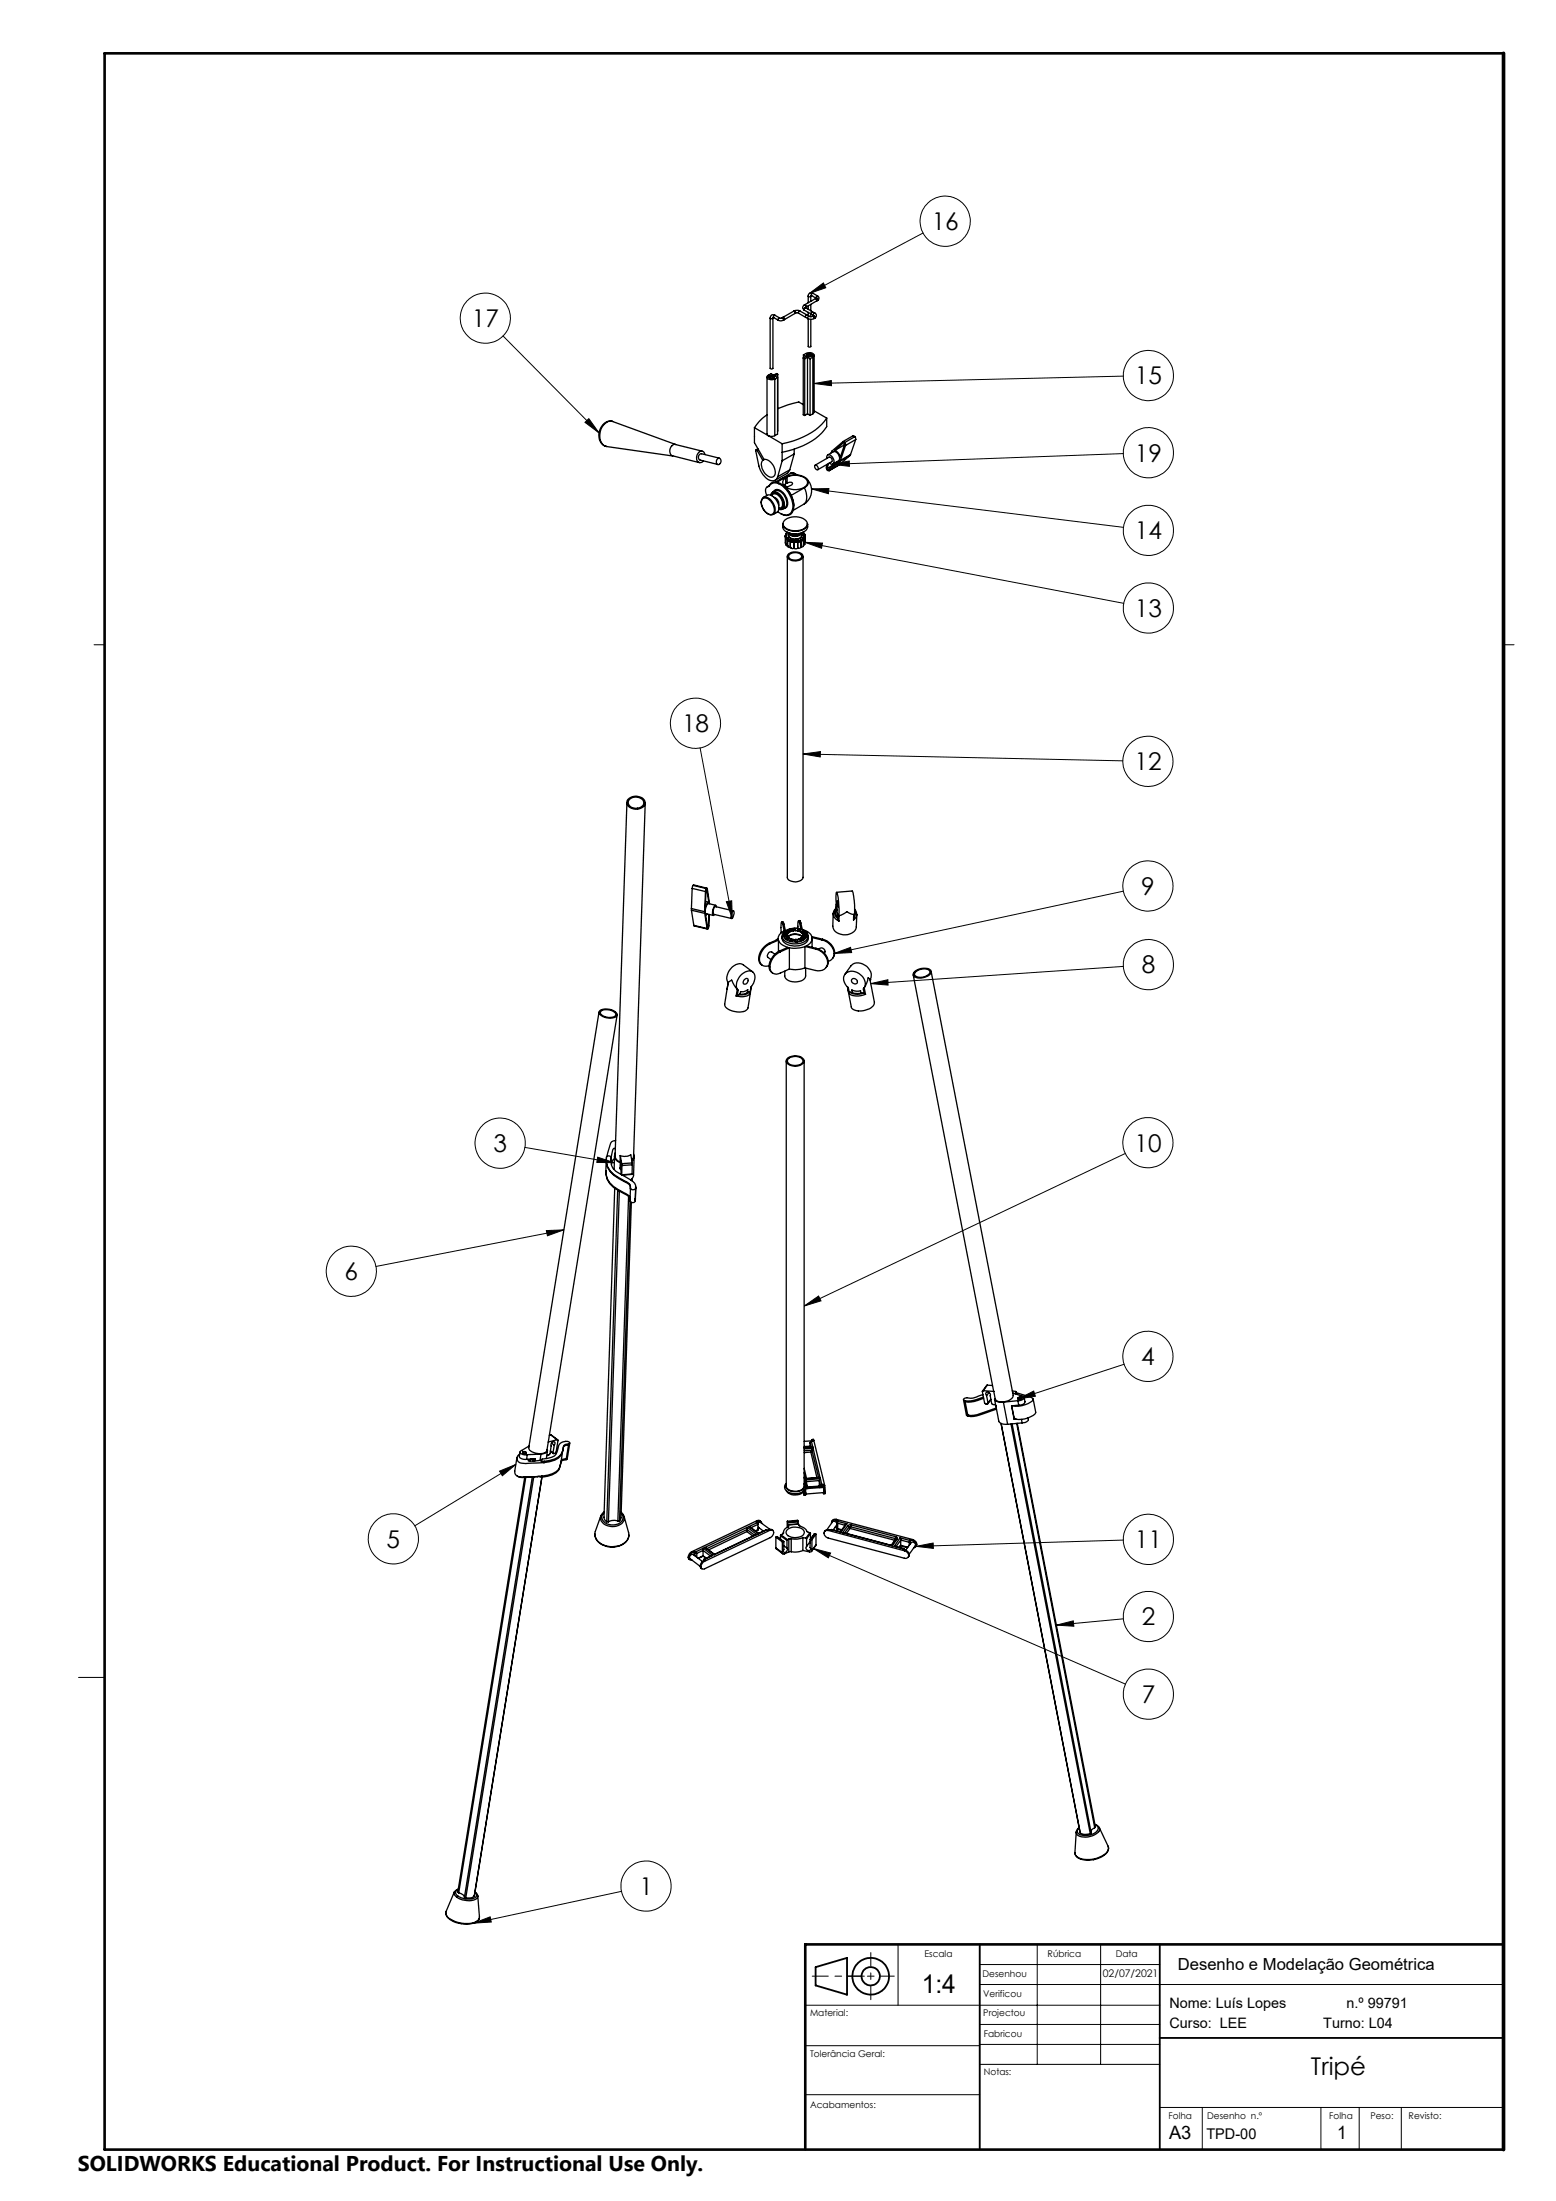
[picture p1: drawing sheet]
<svg xmlns="http://www.w3.org/2000/svg" width="297mm" height="420mm" viewBox="0 0 297 420" stroke-linecap="round" stroke-linejoin="round" font-family="sans-serif">
<g fill="none" stroke="#000" stroke-width=".19">
<path d="M154.5 56l2.7-2 .4 .9zM176.2 44.5l-21.7 11.5M96 64.1l18.3 18.5M155.4 73.2l3.3-.6v1zM214.4 71.8l-59 1.4M111.7 80.6l.7-.7 1.9 2.7zM154.9 93.3l3.3-.1-.1 1zM154.9 93.3l59.6 7.3M158.8 88.6l3.3-.6v1zM214.4 86.6l-55.6 2M153.6 103.5l3.4 .1-.2 1zM153.6 103.5l60.9 11.6"/>
<path d="M18 123h2M287 123h2M133.6 142.7l6.2 32.5M153.3 143.9l3.3-.5v1zM153.3 143.9l61 1.3M138.6 172.1l1.1-.2 .1 3.3zM214.4 170.1l-55.2 11.8M159.2 181.9l3.1-1.1 .3 1zM166.2 187.7l3.3-.7v1zM214.4 184.4l-48.2 3.3M100.2 219l17.1 2.9M104.3 234.8l3.3-.1-3.1 1.1z"/>
<path d="M107.6 234.7l-35.8 7M114.1 220.8l3.2 1.1-3.4-.1zM214.8 220.1l-61.3 29.1M153.5 249.2l2.7-1.9 .5 .9zM98.5 279.5l-19.3 11.7M194.3 267l3-1.6 .3 1zM214.6 260.3l-20.3 6.7M95.4 280.7l3.1-1.2-2.6 2.1zM155.3 295.5l3.2 .9-.4 .9zM155.3 295.5l59.5 25.9M174.8 295.1l3.3-.7 .1 1.1zM214.4 293.9l-39.6 1.2"/>
<path d="M201.6 310.1l3.3-.8 .1 1zM214.4 308.9l-12.8 1.2M15 320.1h5M90.5 367l3.1-1.2 .2 1zM118.6 360.9l-28.1 6.1M171.4 371v11.6M187 374.9h34.4M187 378.7h100M198 371v22.9M210.1 371v22.9M153.7 399.7h33.3M153.7 390.4h33.3"/>
<path d="M153.7 382.6h67.7M187 393.9h34.4M187 386.3h34.4M187 390.1h34.4M221.4 402.1h65.4M229.5 402.1v8M252.1 402.1v8M259.4 402.1v8M267.5 402.1v8"/>
<circle cx="180.4" cy="42.2" r="4.8"/>
<circle cx="92.6" cy="60.7" r="4.8"/>
<circle cx="219.2" cy="71.7" r="4.8"/>
<circle cx="219.2" cy="86.4" r="4.8"/>
<circle cx="219.2" cy="101.2" r="4.8"/>
<circle cx="219.2" cy="116" r="4.8"/>
<circle cx="132.8" cy="138" r="4.8"/>
<circle cx="219.1" cy="145.3" r="4.8"/>
<circle cx="219.1" cy="169.1" r="4.8"/>
<circle cx="219.2" cy="184.1" r="4.8"/>
<circle cx="95.5" cy="218.1" r="4.8"/>
<circle cx="219.1" cy="218" r="4.8"/>
<circle cx="67" cy="242.6" r="4.8"/>
<circle cx="219.1" cy="258.8" r="4.8"/>
<circle cx="75.1" cy="293.6" r="4.8"/>
<circle cx="219.2" cy="293.8" r="4.8"/>
<circle cx="219.2" cy="308.5" r="4.8"/>
<circle cx="219.2" cy="323.3" r="4.8"/>
<circle cx="123.3" cy="359.9" r="4.8"/>
</g>
<g fill="none" stroke="#000" stroke-width=".35">
<path d="M155.7 375.4l6-1.8v7l-6-1.7zM187 371v39.1M221.4 371v39.1M221.4 388.9h65.4"/>
<circle cx="166.2" cy="377.1" r="1.75"/>
<circle cx="166.2" cy="377.1" r="3.5"/>
</g>
<path d="M161.7 377.1h9M166.2 372.6v9" fill="none" stroke="#000" stroke-width=".19" stroke-dasharray="6.3 1.3 1.3 1.3" stroke-dashoffset="3.8"/>
<path d="M165 377.1h-10" fill="none" stroke="#000" stroke-width=".19" stroke-dasharray="6.3 1.3 1.3 1.3" stroke-dashoffset="3.3"/>
<path d="M287 10.2h-267v400h267M286.8 371h-133.1v39.1" fill="none" stroke="#000" stroke-width=".5"/>
<path d="M287 10.2v400" fill="none" stroke="#000" stroke-width=".7"/>
<path d="M111.7 80.6l.7-.7 1.9 2.7zM154.5 56l2.7-2 .4 .9zM155.4 73.2l3.3-.6v1zM158.8 88.6l3.3-.6v1zM154.9 93.3l3.3-.1-.1 1zM153.6 103.5l3.4 .1-.2 1zM153.3 143.9l3.3-.5v1zM138.6 172.1l1.1-.2 .1 3.3zM159.2 181.9l3.1-1.1 .3 1zM166.2 187.7l3.3-.7v1zM194.3 267l3-1.6 .3 1zM153.5 249.2l2.7-1.9 .5 .9zM174.8 295.1l3.3-.7 .1 1.1zM201.6 310.1l3.3-.8 .1 1zM155.3 295.5l3.2 .9-.4 .9zM90.5 367l3.1-1.2 .2 1zM95.4 280.7l3.1-1.2-2.6 2.1zM104.3 234.8l3.3-.1-3.1 1.1zM114.1 220.8l3.2 1.1-3.4-.1z" fill="#000"/>
<g fill="none" stroke="#000" stroke-width=".25">
<path d="M151.5 59.4l.2 .1v.3M151.5 59.4l-2.1 1.2M151.6 59.4l.5-.2 .6 .2M151.6 59.4l.3 .2-.1 .2M151.6 59.4h-.1M151.7 59.8l-2 1.2M151.8 59.8h.6M151.8 59.8h-.1M152.4 59.8l1.4 .8M152.7 59.4l-.3 .1v.3M152.7 59.4l1.3 .7M153.5 58.2l-.2 .2a.51 .51 0 0 0 .2 .8"/>
<path d="M153.5 58.2a.28 .28 0 0 1 .3 .2 .28 .28 0 0 1 0 .2M153.5 59.2l1.3 .7M153.6 58.2l.2 .1v.3M153.6 58.2h-.1M153.8 58.6v.1M153.8 58.6h.1M153.8 58.7a.3 .3 0 0 0-.3 .2 .3 .3 0 0 0 0 .3M153.8 58.7l1.3 .8M154.3 56.5l.1 .1 .4-.1M154.3 56.5v1.3M154.3 58.4v.6M154.3 59.6v.6"/>
<path d="M154.8 56.5v1M154.8 58.1v1.2M154.8 59.9v.5M154.8 59.9l.5 .3M154.9 56.4l-.1 .1M154.9 56.4l.9 .5v-.2l.3-.2M155.1 59.5l-.3 .1v.3M155.1 59.5l.4 .2M155.2 56l-.2-.1a.56 .56 0 0 0-.7 .6M155.2 56a.28 .28 0 0 0-.3 .1 .28 .28 0 0 0 0 .3M155.2 56l.9 .5M155.5 59.7l.1 .1a.51 .51 0 0 1-.1 .9"/>
<path d="M155.5 59.7l-.3 .3 .1 .2M155.6 57l.3 .1v.3M155.6 57l-2 1.2M155.8 56.9h.1M155.8 56.9a.3 .3 0 0 1 .3 .4M155.8 56.9l-.2 .1M155.9 57.4l-2.1 1.2M156.1 56.5a.49 .49 0 0 1 0 .8M156.1 57.3l-.2 .1M146.4 71.9v11l.2 .2M146.4 79.2l-.2 .1a8.2 8.2 0 0 0-2.2 2.3M146.8 71.8a.54 .54 0 0 1 .5-.1 .54 .54 0 0 1 .4 .4 .54 .54 0 0 1-.5 .2 .54 .54 0 0 1-.4-.5z"/>
<path d="M146.9 71.8l.6-.1 .3 .3M146.9 71.8l-.1 .2M147 60.7v9.6l.3 .1 .2-.1v-9.6M147 60.7l.3 .1 .2-.1M147 71.9a.23 .23 0 0 1 .3-.1 .23 .23 0 0 1 .2 .3h-.3zM147.7 60.6h-.2v.1M147.7 60.6l.9 .5M147.9 72.3v10.8M147.9 60.2l-.1-.1a.57 .57 0 0 0-.8 .6M147.9 60.2l-.2 .1v.3M147.9 60.2l.9 .5M148.4 72l-.5 .3"/>
<path d="M148.4 72v10.8l-.5 .3M148.4 71.4l-.2-.1-.5 .3-.5-.3-.6 .3a.39 .39 0 0 0-.1 .7l.9 .2 .5-.2M148.4 71.4l-.5 .3 .5 .3M148.4 71.4v10.9M148.6 61.1l.3 .1 .6-.1M148.8 60.7h.5M148.8 60.7a.3 .3 0 0 0-.2 .4M149.3 60.7a.3 .3 0 0 1 .2 .4M149.4 60.6a.3 .3 0 0 1 .3 .4M149.4 60.6l-.1 .1M149.7 61l-.2 .1M153.3 77.2l-.8-.5-2.1 .5-2 .8"/>
<path d="M153.3 68.3v10.8l.3 .2M153.3 68.3l.3 .2M153.4 67.7l.8-.4h.5a.53 .53 0 0 1 .6 .7l-.1 .1M153.4 67.7v.6M153.4 67.7l.4 .3-.5 .3M153.6 68.5v10.8M153.8 60.6l.4 .2M154 67.8a.57 .57 0 0 1 1 0M154 60.1a.3 .3 0 0 0-.2 .5M154 60.1l.4 .3M154.1 67.7a.5 .5 0 0 1 .5-.2 .5 .5 0 0 1 .4 .4 .52 .52 0 0 1-.5 .2 .52 .52 0 0 1-.4-.4zM154.1 79l-.5 .3"/>
<path d="M154.1 79l.5 .3M154.1 68.2l.5 .3M154.1 68.2l-.5 .3M154.1 68.2v10.8M154.2 60.8l.6 .1 .6-.1M154.3 60.8v5.4h.1h.4v-5.3M154.3 67.8a.22 .22 0 0 1 .2-.2 .22 .22 0 0 1 .2 .3l-.2 .1zM154.4 60.4h.7M154.5 60.4l-.3 .1v.3M154.6 68.5v10.8M155.1 60.4l.3 .1v.3M155.2 60.3l.2 .2v.3"/>
<path d="M155.2 79l-.6 .3M155.2 68.1l-.6 .4M155.2 68.1v10.9M155.2 60.3h.1M155.2 60.3l.3 .3M155.2 60.3h.1l.2 .3M155.2 60.3l-.1 .1M155.2 60.3h.2l.1 .3M155.3 60.2v.1M155.3 60.3l.3 .3M155.3 60.3h-.1M155.4 67.8v10.8l-.2 .4"/>
<path d="M155.4 78.4l2.4 1.4M155.4 60.7h.1M155.4 60.7v.1M155.5 60.6l-.1 .1M155.5 60.6v.1M155.5 60.7h.1M155.6 60.6l-.1 .1M157.8 79.8a12.8 12.8 0 0 1-8.5 4.9M157.8 79.8v1.6a11.9 11.9 0 0 1-7.4 4.7l-1.1 .2M116.9 80.4a2.28 2.28 0 0 0-2.6 2.2 2.1 2.1 0 0 0 1.5 2.6M116.9 80.4a2.27 2.27 0 0 0-2.4 2.4 2.02 2.02 0 0 0 1.3 2.4l12.6 1.8M116.9 80.4l12.1 4.4"/>
<path d="M134.1 86.1l-5.2-1.3a1.17 1.17 0 0 0-1 .9 1.17 1.17 0 0 0 .5 1.3l5.1 1.3M134.6 86.7a.78 .78 0 0 0-.9-.6 .78 .78 0 0 0-.7 .8v.3a.77 .77 0 0 0 .3 1 .77 .77 0 0 0 1-.2M136.9 87.6a.35 .35 0 0 1 .6 0 .63 .63 0 0 1 0 .7 .63 .63 0 0 1-.6 .3l-.1-.1-.1-.5zM137.3 87.4l-3.4-.8a.64 .64 0 0 0-.6 .5 .64 .64 0 0 0 .3 .7l3.4 .8M144 81.6l2.6 1.5M144 81.6v2.9l1.8 3.2M144.5 86l-.1-.2-.1 .1 .6 3a3.7 3.7 0 0 0 2.4 2.8 .95 .95 0 0 0 1.1-.7M144.5 86l1.1 1.8M144.7 85.6l-.4 .2M144.8 85.8l-.3 .2M145.3 95.7a2.64 2.64 0 0 0 1.5 2.5M145.3 95.6a.83 .83 0 0 1 .6-.8 .83 .83 0 0 1 1 .4 2.53 2.53 0 0 1 .9 2.8 .76 .76 0 0 1-1 .2"/>
<path d="M145.6 95.2a1.25 1.25 0 0 1 1.7 .7l.5 1.1a.85 .85 0 0 1-.4 1.1 .85 .85 0 0 1-1.1-.3 2.38 2.38 0 0 1-.8-2.5zM145.7 94.9a1.5 1.5 0 0 1 1.6-.3 2.56 2.56 0 0 1 1.2 3l-.9 .6M145.8 87.7a2.4 2.4 0 0 1 2 3 .92 .92 0 0 1-1.4 0 2.29 2.29 0 0 1-.8-2.9M145.8 87.7l-.2 .1M146.6 83.1l.5 .2 .8-.2M146.6 83.1l2.7 1.6M146.8 92.8a1.54 1.54 0 0 1 2.5-.3 4.7 4.7 0 0 1 1.9 5.3 1.49 1.49 0 0 1-2.1 .3M146.8 92.8a1.46 1.46 0 0 1 2.2-.3 4.9 4.9 0 0 1 2.2 4.8 1.39 1.39 0 0 1-2.2 .7l-.6-.4M146.8 92.8a1.01 1.01 0 0 0-.4 1.7M146.8 92.7l-.4 .2M147.1 94.5a.83 .83 0 0 1 .6-.7 .83 .83 0 0 1 .9 .3 2.53 2.53 0 0 1 .9 2.9 .65 .65 0 0 1-.8 .2 .94 .94 0 0 0 .9-.5 .94 .94 0 0 0-.2-1.1 1.95 1.95 0 0 0-1.8-1.6l-.5 .5M147.3 94.6a.69 .69 0 0 1 1.2-.1 1.81 1.81 0 0 1 .7 2.3l-.5 .1"/>
<path d="M147.5 93.9a1.38 1.38 0 0 1 2.1 .5 1.91 1.91 0 0 1 .2 2.5l-.4 .3M147.7 93.8a.94 .94 0 0 1 1.5 0 2.66 2.66 0 0 1 1 2.9l-.7 .4M147.7 94.9a1.36 1.36 0 0 1 .9 1.6M149.3 84.7v3.2M149.3 87.9l-.9 3.1M149.4 100a1.89 1.89 0 0 0 2.1 1.4 2.6 2.6 0 0 0 2.6-1.2l.1-.2a1.63 1.63 0 0 1-1.8 1.8 2.57 2.57 0 0 1-3-1.2zM149.4 92.6a5.2 5.2 0 0 1 2.1 3.9M149.6 91.3l-.5 .1-1.1 .6M149.8 99.3a3.1 3.1 0 0 1 4.2 .3 1.22 1.22 0 0 1-1.2 1.6 2.67 2.67 0 0 1-3.3-1.1v-.3zM149.8 91.1l-.5 .2M149.8 92.4l.4 .5M150 91.2v1.1l-.4 .4"/>
<path d="M150 92l.2 .2M150 91.2l-.1-.1-1.6 .9M150.1 91a3.4 3.4 0 0 1 4 .6 1.03 1.03 0 0 1-.6 1.5M150.1 91l-.1 .2M150.1 91h.1M150.2 91a3.2 3.2 0 0 1 3.9 .7 1.2 1.2 0 0 1-1.2 1.6 2.76 2.76 0 0 1-3.5-1.1 1.03 1.03 0 0 1 .6-1M150.2 92.2l.8-.2 .3 .2-.3 .4-.8 .3M150.2 91v1.2M150.2 92.9v.2M150.7 89.7l-.5 .6-2.2 1.3M150.7 89.7l-2.3 1.3M150.9 90.4l.1-.1a.95 .95 0 0 1 1.1 .3"/>
<path d="M151.6 86.6l-2.3 1.3M151.6 85.7v.9M151.6 86.6l-.9 3.1M152 90.6l-.4-.3h-.5l-1.7 .9M153.5 93.1a2.73 2.73 0 0 1 0 3M153.5 96.1l-2.1 1.3M153.5 93.1l-2.5 1.4M153.9 91.3a3.1 3.1 0 0 1-.4 4.8M155.6 88.8l2.7-1.6a.58 .58 0 0 1 .5 .9l-2.7 1.5M155.6 88.7a.6 .6 0 0 1 .5 1 .6 .6 0 0 1-.5-1zM157.8 87.5a.51 .51 0 0 1 .2-.7 .51 .51 0 0 1 .7 .2l.4 .7a.52 .52 0 0 1 0 .8 .52 .52 0 0 1-.8-.1M157.9 88.6l-.2 .5a.52 .52 0 0 0 .6 .7"/>
<path d="M158 86.8l1.1-.6a1.13 1.13 0 0 1 1 1.7l-1.1 .6M158.2 88.4l-.4 1M159.3 88.6l-1.5 .8M159.3 86l1.7-1.6 .3 .3-.9 2.5a1.85 1.85 0 0 0-1.1-1.2zM159.7 88.1l.1 .1-1.8 1.5-.2-.3M159.7 88.1v.2M160.2 88.7l-1.9 1.1M160.2 88.1l-1.9 1.7M160.4 87.9l-.2 .2M160.8 84.3l-1.9 1.7-.3 .4M160.8 84.3l.5 .1M161.1 84.9l-1.8 1.1"/>
<path d="M161.1 84.9l.1 .1M161.2 84.8l-.1 .1M161.3 84.4l.1 .6M161.4 85l-1 2.9M162.2 87l-2 1.1M162.2 87l-2 1.7M162.3 86.7l-.1 .3M162.3 86.7l-1.9 1.2M163.2 83.3l.1 .6M163.2 83.3l-.4-.1-2 1.1M163.2 83.3l-1.9 1.1M163.3 83.9l-1.9 1.1"/>
<path d="M163.3 83.9l-1 2.8M149.9 102.2l.1 .2h.1M149.9 102.4l.1 .1M149.9 102.2v1.5l.1 .1M150 102.6l.3 .2M150 102.7l.3 .3M150 102.6v1.4l.3 .2M150 101.9l.1 .1M150 101.9v.1M150.1 102.4l-.1 .2M150.1 102l-.2 .2M150.1 101.5l1 .3 .8 .1"/>
<path d="M150.1 102.4a.2 .2 0 0 0 0 .2 .2 .2 0 0 0 .2 .1h.1M150.1 102a.19 .19 0 0 0-.2 .1 .19 .19 0 0 0 .2 .3M150.1 101.9v.1M150.3 106.2v61.2a1.62 1.62 0 0 0 2.3 .7 .9 .9 0 0 0 .7-.7v-61.2M150.3 103l.1 .2 .4 .1M150.3 102.9h.1M150.3 102.8v1.5l.5 .2M150.3 103h.1M150.3 104.2h.1M150.3 102.9l.2 .2h.3M150.4 102.7h.1M150.4 102.7l-.1 .1"/>
<path d="M150.4 101.6l-.3 .1v.2M150.4 102.8l-.1 .1M150.4 102.7a.31 .31 0 0 0 .4 .3M150.4 101.6l-.4 .3M150.5 102a1.01 1.01 0 0 0 1.4 1l.6-.2a.6 .6 0 0 0 .5-.8M150.5 101.7a1.5 1.5 0 0 0 2.5 0v.4a1.53 1.53 0 0 1-2.4 .3zM150.5 105.7a2.15 2.15 0 0 1 2.7 .2 .88 .88 0 0 1-.9 1.1h-1.1l-.4-.2a.65 .65 0 0 1-.5-.4 .65 .65 0 0 1 .2-.7zM150.6 101.7a1.52 1.52 0 0 0 2.3 0M150.6 105.9a1.5 1.5 0 0 1 2.4 .3 1.5 1.5 0 0 1-2.5 0zM150.8 103h.1M150.8 103.2l.4 .3 1.1-.1M150.8 103.1l.3 .2 .4-.1"/>
<path d="M150.8 103.3l.4 .2 1.1-.1M150.8 103.3h.1M150.8 104.5l.4 .2 .3-.1M150.8 103v.1M150.8 103.1h.1M150.8 104.5h.1M150.8 101.8a1.36 1.36 0 0 0 1.9 0M150.8 103.1v1.4M150.9 103l.2 .2h.4M150.9 103l-.1 .1M151.5 103.2h.1M151.5 104.6h.1"/>
<path d="M151.5 103.2v1.4M151.6 104.6l.2 .1 .5-.1M151.6 103.2v1.4M151.6 103.2h.1M152.2 103.1h.1M152.2 103.1l-.6 .1M152.2 103.1l.1 .1M152.3 103.2l-.4 .1-.3-.1M152.3 103.4h.1M152.3 103.3v.1M152.3 103.2h.1M152.3 104.6h.1"/>
<path d="M152.3 103.2v1.4M152.3 103.1v.1M152.8 103l-.2 .1h-.3M152.8 103h.1M152.9 102.9l-.1 .1M152.9 103.2h.1M152.9 103.2l-.2 .2h-.4M152.9 103l-.3 .2h-.3M152.9 104.4l-.3 .2h-.3M152.9 103h.1M152.9 102.9v.1M152.9 104.4h.1"/>
<path d="M152.9 103v1.4M152.9 103.2v1.2M153.2 101.5l.2 .3M153.3 102.6l-.1 .3h-.3M153.3 102.6l.1 .1M153.3 101.6v.2M153.3 102.6l.1 .1a.31 .31 0 0 1-.5 .3M153.3 101.8h.1M153.3 102.6h.1M153.4 101.8a.21 .21 0 0 1 .2 .2 .21 .21 0 0 1-.1 .2M153.4 102.9l-.2 .2-.3 .1M153.4 102.9l-.1 .2-.4 .1"/>
<path d="M153.4 102.7v1.5l-.5 .2M153.4 102.7h.1M153.4 101.8h.1M153.4 101.9l.2 .2M153.4 101.8v.1M153.5 102.2v.1a.19 .19 0 0 1 .1 .2 .19 .19 0 0 1-.3 .1M153.5 102.2v.1M153.5 102.3l.1 .2M153.6 102.4v.1M153.6 102.6l-.2 .2 .2-.2M153.6 102.1v1.8l-.2 .2M153.6 102.2v.2v-.1"/>
<path d="M153.6 103.5v.1M153.6 102.5l-.2 .2M153.6 102.1l-.1 .2M119.7 153.1l-2.3 67.5a1.26 1.26 0 0 0 1 1.1M119.8 152.6a2.05 2.05 0 0 1 3.3 .4 1.45 1.45 0 0 1-1.8 1.4 1.42 1.42 0 0 1-1.6-1.6zM120.1 152.6a1.81 1.81 0 0 1 2.7 .2 1.21 1.21 0 0 1-1.5 1.5 1.13 1.13 0 0 1-1.1-.5 1.13 1.13 0 0 1-.1-1.2zM123.2 153.2l-2.3 67.5-.3 .7M132 173.4v.3M132 173.4l2.5 .6M132 173.7l2.5 .6M132 173.7l.4 2.9M132.1 169.5l-.1 3.9"/>
<path d="M132.1 169.5l2.6 .6M132.3 169l-.2 .5M132.3 169l.1-.1 2.5 .6M132.3 169l2.5 .6M132.4 176.6l2.6 .7M132.4 176.6l2.6 .6M134.5 174v.3M134.5 174.3l.5 2.9M134.7 170.1l-.2 3.9M134.7 172l.6 .2M134.8 169.6l-.1 .5M134.8 169.6l.2-.1v.1l.4 2.9"/>
<path d="M134.9 169.6l.4 2.6a1.13 1.13 0 0 0-.7 1l.2-3.4zM135 174.4l-.3 .2 .4 2.5 .1-.2M135 176.9h.2M135.3 174.5l-.1 2.4M135.4 174.5l-.1 2.4-.2 .4-.1-.1M136.6 172.7l-1.4-.3a1.72 1.72 0 0 0-.4 2l1.3 .3M136.7 173.1l-.1-.3a1.59 1.59 0 0 0-.4 1.9l.2-.2M139.9 173.8a1.17 1.17 0 0 1-.3 1.5 1.51 1.51 0 0 1 .3-1.5zM140 173.8l-3.5-.8a1.35 1.35 0 0 0-.3 1.5l3.5 .8M148.5 179.1l-.4 .3M148.5 179.1v.1M148.6 179.4a2.39 2.39 0 0 0 1.8 1.4l-1.6 .7"/>
<path d="M148.6 179.4l-1.7 .7M148.6 179.4v2.2M149.2 175.9h.3l.1 .5M149.3 178.7a1.76 1.76 0 0 1 1.9-1.5 2.85 2.85 0 0 1 3 1.1l.1 .4M149.3 178.7a1.74 1.74 0 0 0 1.9 1.8 3.1 3.1 0 0 0 3-1l.1-.8M149.3 178.7a1.98 1.98 0 0 0 2.1 1.4 2.74 2.74 0 0 0 2.8-1.2l.1-.2M149.4 176.4l.3 1.2a1.55 1.55 0 0 0-1.1 1.6l-1.8 .8M149.4 176.4l-.2-.4-.1 2M149.4 176.4h.2M149.6 178.6h.1M149.6 178.5v.1M149.6 176.4l.3 1.1"/>
<path d="M149.6 178.6l.1 .1M149.7 178.7h.1M149.7 178.6l.1-.2h.5v.2M149.7 178.6l.1 .1M149.7 178.6v.1M149.8 178l.1 .1M149.8 177.9a3.3 3.3 0 0 1 4 0 1.06 1.06 0 0 1-.8 1.6 3.1 3.1 0 0 1-3.4-.6 .84 .84 0 0 1 .2-1zM149.8 178.7h.1M149.9 178.1l.4 .1M149.9 178.1h.1M150 179.1v.1M150 179.1l.1 .2"/>
<path d="M150.1 179.3h.3M150.3 178.2v.3M150.3 178.7l.2 .2M150.3 178.2h.1M150.3 178.6v.1M150.3 178.7h-.5M150.3 178.6l-.5 .1M150.4 177.5v.1M150.4 177.6l.3-.2 .3 .3M150.4 177.6l.3 .3M150.4 177.6l.3 .2M150.4 177.6h.1"/>
<path d="M150.5 178l-.2 .2M150.5 178l-.6-.1-.1 .1 .1 .1M150.7 179.1l.3 .1M150.7 179l-.2-.2-.5 .3M150.7 179v.1M150.7 179l-.3 .3M150.7 177.9l-.2 .1M150.7 177.8v.1M150.8 179.4v.2M150.8 179.4v.1M150.8 179.5v.1M150.8 179.6h.3"/>
<path d="M150.8 179.5l.3 .1M151 177.7l-.3 .1M151.1 179.6h.1M151.2 179.6h-.1M151.2 179.5l-.1 .1M151.2 179.5v.1M151.3 177.3l.4-.1 .1 .4h.4M151.3 177.3v.1M151.3 177.4l.1 .2M151.3 177.3l.1 .3M151.4 179.3h.4M151.4 179.3l-.3-.1-.3 .2"/>
<path d="M151.4 179.3l-.2 .3M151.4 179.3l-.2 .2M151.4 179.3h.1M151.4 177.6l-.4 .1M151.4 177.6h.1M151.8 177.5l-.4 .1M151.8 179.6l.1 .1M151.9 179.7h.3M151.9 179.7h.1M152.2 179.3h-.4v.4h.1M152.2 179.6l-.3 .1M152.2 179.3l.1 .2"/>
<path d="M152.2 179.6v.1M152.2 177.6h.3M152.2 177.6l.2-.3h.4l-.3 .3M152.3 179.5l-.1 .2M152.3 179.5l-.1 .1M152.4 175.7h.4l.1 .4M152.5 177.7l.4 .1M152.5 177.6v.1M152.5 179.2l-.3 .1M152.5 179.2l.3 .2M152.5 179.2h.1M152.6 176.1l-.2-.4-.1 .4v1"/>
<path d="M152.6 176.1l.3 1.2M152.6 176.1h.3M152.8 177.4l-.3 .3M152.8 179.4l.2 .1M152.8 179.4h.2M152.8 179.4h.1M152.8 179l-.3 .2M152.8 179l.4 .3M152.9 176.1l.2 1.3a2.41 2.41 0 0 1 1.9 1.3l2 .5M152.9 177.8l.2 .2M152.9 177.8l.4-.2 .3 .1-.1 .1M153 179.4v.1"/>
<path d="M153.1 178.9l-.2 .2M153.1 178l.1 .2M153.1 178.9l.4 .1M153.1 178h.1M153.1 178.8v.1M153.1 178.8l.4 .2M153.1 178.8a2.2 2.2 0 0 0-2.7 0M153.2 178.7a2.04 2.04 0 0 0-2.8 .1M153.2 179.4l-.2 .1M153.2 179.3l-.2 .1M153.2 179.3v.1M153.2 178.7l-.1 .1"/>
<path d="M153.2 178.7h.6v.1M153.2 178.2l.6-.1 .1 .3-.1 .1M153.2 178.2l.1 .2M153.2 178.2h.1M153.3 178.5l-.1 .2M153.3 178.4v.1M153.3 178.5h.5M153.5 177.8v.1M153.5 177.9l-.4 .1M153.5 177.8l-.4 .2M153.5 179h.2M153.5 179h.1"/>
<path d="M153.6 177.7l-.1 .2M153.7 179h-.2M153.8 178.8h.1M153.8 178.4v.1M153.8 178.8l-.1 .2M153.8 178.4h-.5M153.9 178.3l-.1 .1M155 179.1v1.7M156.9 179.4l-1.9-.5a1.67 1.67 0 0 1-1.1 1.6l1.9 .5M156.9 179.4a2.95 2.95 0 0 1 2.3 2.5M157 179.2a2.94 2.94 0 0 1 2.3 2.6M157 179.2l-.1 .2"/>
<path d="M159 174.3v2.4a2.19 2.19 0 0 0 2.8 1.6l.4-.1a1.49 1.49 0 0 0 1.2-1.3l.1-2.3M159 174.3v.1a1.7 1.7 0 0 0 1.1 1.4M159.6 173.3l-.5 .6-.1 .4M159.6 173.3v.1M159.6 173.3h.1M159.6 172.5v-2.2a2.38 2.38 0 0 1 .5 1.8v.4a4.3 4.3 0 0 1-.1 2.2M159.6 173.4a1.16 1.16 0 0 0 .4 1.9M159.6 172.5v.8M159.6 173.4l.1 .3M159.7 173.7v-.4l.2 1.7M159.7 170.3l3-.3a10.6 10.6 0 0 1 .3 4.5M159.7 173.7a.97 .97 0 0 0 .2 1.3"/>
<path d="M159.8 171.9l.1 1.2zM159.9 175l.1 .3M160 175.3v.2M160 175.5l.1 .3M160 174.7v.8M160.2 174.7h-.2M160.2 174.7l-.1 1.1M162.9 174.5h.1M162.9 174.5l-1.3-.5-1.4 .7M162.9 174.5v1.1M163 174.5l-.1 1.1M163.1 173.5l.3 .5 .1 .6"/>
<path d="M163.1 173.7l.2 .6-.3 .7M163.5 174.6l-.1 .4-.5 .6M114.3 193.1l-13.4 83.2a1.61 1.61 0 0 0 1.8 1.1l1.1-.1 .4-.2 .2-.3 13.4-83.1M114.5 192.9a2.47 2.47 0 0 1 3.3 .7 1.55 1.55 0 0 1-2.1 .6l-.9-.4a.61 .61 0 0 1-.3-.9zM114.7 193a2.25 2.25 0 0 1 2.8 .4 .75 .75 0 0 1-1 .8l-1.4-.4a.56 .56 0 0 1-.4-.8zM139 187.5l-.7 4.2a2.39 2.39 0 0 0 2.4 1.4l1.2-.1 .8-.4 .5-3.2a1.83 1.83 0 0 1-2.3 .7h-.4M140.7 188.8l.2 .2M140.7 189.9l-.2 .2M140.7 188.8l-.2 1.3M140.9 189a2.28 2.28 0 0 1 .7-3.1 1.45 1.45 0 0 1 2.4-.1l.1 1-.3 .8-.5 .8-.1 .9M140.9 189l-.2 .9M140.9 189.8l-.2 .1"/>
<path d="M141.3 189.7l-.4 .1M142.1 187a.4 .4 0 0 1 .3-.3 .4 .4 0 0 1 .4 .3 .58 .58 0 0 1-.2 .7 .58 .58 0 0 1-.7-.1zM142.7 189.4v-.5a1.59 1.59 0 0 1-1.3 .3l-.1 .5M142.7 189.4a1.82 1.82 0 0 1-1.4 .3M143 189.3h.2M143 189.3a1.92 1.92 0 0 1-2.1 .5M143 189.3l-.3 .1M143.3 189.3l-.1 .1M143.4 188.2l-.2 1.1M143.7 185.5l-1.8-1.4a2.02 2.02 0 0 0-2.7 1.1l-.3 .8a1.55 1.55 0 0 0 .1 1.5l.7-.5 .4 1 .6 .8M144.8 182.9a1.32 1.32 0 0 0 .7 1.3M144.8 182.9l.2 .1"/>
<path d="M145 183a1.25 1.25 0 0 0 1.8 1.3M146.8 184.4a1.32 1.32 0 0 0 .6 1.2M146.8 180a3.5 3.5 0 0 0-2 2.9M146.8 180l.1 .1M146.8 184.4l.1 .1M146.9 184.5a1.28 1.28 0 0 0 .7 1.2 1.28 1.28 0 0 0 1.3 0l1.8-.8M146.9 180.1a3.7 3.7 0 0 0-1.9 2.9M147.9 182.1l-.6-.4a.68 .68 0 0 0-.7 .2 .68 .68 0 0 0 0 .8l.5 .4M148.8 181.5a3.7 3.7 0 0 0-2 2.9M148.8 181.5l.1 .1M148.9 181.6a3.5 3.5 0 0 0-2 2.9M150.7 180.9v4"/>
<path d="M150.7 180.9l-1.8 .7M153.6 180.6a5.7 5.7 0 0 1-2.9 .3M153.6 184.7a5.3 5.3 0 0 1-2.9 .2M153.6 180.6v4.1M153.6 180.6l2.1 .5M153.8 184.7v1.5a1.7 1.7 0 0 1-2 1.2 1.67 1.67 0 0 1-2-2.1M155.7 181.1a2.94 2.94 0 0 1 2.3 2.6M155.8 181a2.92 2.92 0 0 1 2.3 2.6M155.8 181l-.1 .1M156.3 181.2a.62 .62 0 0 1 .9-.2 .62 .62 0 0 1 .1 .9M158 183.7a1.67 1.67 0 0 1-2.3 1.5l-2.1-.5M158.1 183.6l-.1 .4-.3 .6"/>
<path d="M158.1 183.6l-.1 .1M159.2 181.9a1.53 1.53 0 0 1-1.1 1.6M159.3 181.8l-.3 1.1M159.3 181.8l-.1 .1M161.3 185.9l1.1-1.6a2.26 2.26 0 0 1 3.6 .8 1.68 1.68 0 0 1 .1 1.9M161.7 188.3l.8 3.8a1.82 1.82 0 0 0 2.2 .8l.4-.1a1.79 1.79 0 0 0 1.8-1.5l-.8-4.4-.4-.3-.3 1-.4 .9M161.8 188.3l.2 1.2M162 189.5a2.92 2.92 0 0 0 3.2 .2M162.1 189.4l-.2-.9a1.79 1.79 0 0 1-.3-2.9 2.5 2.5 0 0 1 3.5 2.6l-.3 .5 .2 .9M162.1 189.4l-.1 .1M162.3 189.4h-.2M162.3 189.4a2.71 2.71 0 0 0 2.4 .1"/>
<path d="M162.3 189.4h.4M162.6 186.8a.59 .59 0 0 1 .8 .1 .59 .59 0 0 1 0 .8h-.4a.54 .54 0 0 1-.4-.9zM162.7 189.4l-.1-.5a2.07 2.07 0 0 0 1.7 .1v.5M162.7 189.4l.5 .2 1.1-.1M164.3 189.5h.4M164.7 189.5l.3 .1M165 189.6l.2 .1M165 188.5h-.1M165 188.5l.2 1.2M166.1 187h.1M174.3 186l15.4 79.5M174.6 185.4a2.65 2.65 0 0 1 3.1-.2 .87 .87 0 0 1-.8 1.1 2.28 2.28 0 0 1-2.5-.1 .64 .64 0 0 1 .2-.8z"/>
<path d="M174.8 185.4a2.2 2.2 0 0 1 2.6-.1 .95 .95 0 0 1-.9 1.1l-.7 .1-.7-.1a.53 .53 0 0 1-.5-.3 .53 .53 0 0 1 .2-.7zM177.7 185.4l15.7 80.9a2.03 2.03 0 0 1-2.5 1.2 1.02 1.02 0 0 1-.9-.5M117.4 220a1.27 1.27 0 0 0 1 1.8M117.5 219.3l-.3-.2-.3 .3-.2 1.7M117.5 217.6a.89 .89 0 0 0-1 .8l-.7 2.4M150.1 202.5v81.1a1.58 1.58 0 0 0 1.9 1l.4-.1a1.17 1.17 0 0 0 1.1-.9v-81.1M150.2 202a2.4 2.4 0 0 1 3.2 .1 .85 .85 0 0 1-.8 1.2 2.18 2.18 0 0 1-2.5-.6zM150.6 201.9a2.11 2.11 0 0 1 2.5 .2 .74 .74 0 0 1-.6 1.1 1.67 1.67 0 0 1-2.2-.7zM115.6 223.4v.2M115.7 223.6a3.6 3.6 0 0 0 2.3 3.6 5 5 0 0 1 2.2 1.4l.1 .6M115.7 223.5a3.6 3.6 0 0 0 2.3 3.5 5.6 5.6 0 0 1 2.2 1.4l.1 .6M115.7 221.1l-.1 2.4"/>
<path d="M115.7 221.4a3.6 3.6 0 0 0 2.4 3.5 5 5 0 0 1 2.2 1.4v.6M116.7 220.9a.51 .51 0 0 0-.5-.3 .51 .51 0 0 0-.5 .2 3.7 3.7 0 0 0 2.4 3.9 5.6 5.6 0 0 1 2.2 1.4v.6M116.7 220.9a2.58 2.58 0 0 0 1.6 3.1 9.9 9.9 0 0 1 2.8 1.8l.2 .8M116.7 220.9v.2M116.7 221.1l-.1 .5M117.3 221.3l-.2-.1-.2 .4-.2 .7M117.3 220.6l-.1 2.5M117.3 226.7l-2 62.8 .2 .6 .3 .3M117.9 227.1l-2.1 63.3M118.2 227.3l-2.1 63.1M118.4 221.7v.1M118.4 221.8l.1 1.3"/>
<path d="M118.4 220.5a2.47 2.47 0 0 0 2-.1l.3 1.5M118.4 220.5v1.2M118.4 220.5l.3 1.6M118.5 223.2h.1M118.5 223.1h.1M118.5 222v-.5l.1 2.7M118.5 222v1.1M118.6 221.9l-.1 .1M118.7 222.1v.3M118.7 222.4v1.8l2-.2M120 228.3l-2.1 61.9M120.3 229v.2"/>
<path d="M120.3 229.2l-2 61M120.3 226.9v2.1M120.3 226.7v.2M120.4 225.1v.1M120.5 229.4l-2 60.2-.2 .6M120.7 224l-1.9 .2M120.7 224.9v.4M120.7 221.9v.4M120.7 221.9l-2 .2M120.7 222.3l-2 .1M120.7 222.3v1.7M120.9 220.2l.1 .8-.4 .5"/>
<path d="M121 220.7l-.1 3.8-.5 .7M121.2 228.7v.4M121.3 226.6a.52 .52 0 0 1-.4 .4 .52 .52 0 0 1-.6-.3M121.3 226.7l-.1 2.4a.53 .53 0 0 1-.4 .4 .53 .53 0 0 1-.5-.3M121.3 226.6v.2M121.4 226.4l-.1 2.5M98.7 278.1l-.5 2.6a1.17 1.17 0 0 0 1.7 1.2l3.5-.2M99.2 277.5a.95 .95 0 0 0-.5 1.2 .95 .95 0 0 0 1.2 .5l4-.1M99.3 277.1l-.2 .8a1.06 1.06 0 0 0 1.4 .6M99.8 277.1a.39 .39 0 0 1 .6 .2 .37 .37 0 0 1-.4 .1 .37 .37 0 0 1-.2-.3zM100.5 278.5l1.7-.1-.1 .4M100.6 277.6l-.1 .9"/>
<path d="M101 275.9l-1.7 1.1a.97 .97 0 0 0 1.3 .6M101.3 278.5l-.5 .2 1 .1 1.5-.1M101.3 278.5l-.1 .3M101.5 278.4l-.2 .1M101.8 278.4l-.1 .4M102 278.4l-.1 .4M103.3 277.5l-2.7 .1M103.3 277.5l-.2 1.2M103.3 278.6l.1 .4 .5 .1M103.9 278.9v.2M104.4 276.7h.1a1.04 1.04 0 0 1-1.2 .8M104.5 276.8l-.2 1.5"/>
<path d="M105.1 276.9l.5 .5M105.1 276.8l.5 .4M105.1 273.8l1.4 1M105.1 273.8l-.3 .1M105.1 273.8l1.2 .9M105.3 275.4l.5 .4M105.8 275.8l.1-.4a.25 .25 0 0 0-.1-.3 .25 .25 0 0 0-.2 0l-.4 .5-.2 1.8-.6 .4M105.8 275.8l-.2 1.4M106.3 274.7l.2 .2-.3 2.2-.5 .3-.1-.2M106.3 274.7l-1.7 .5M107 279.3a2.07 2.07 0 0 1-1.6 1.9l-2 .5M107.4 276.7l-.4 2.6a2.52 2.52 0 0 1-1.6 2.1l-2 .5"/>
<path d="M107.4 276.7a2.56 2.56 0 0 1-2.5 2.2l-1 .2M107.5 276.5l-.1 .2M108.1 278.5a.94 .94 0 0 0-1 .5M108.1 278.3a.94 .94 0 0 0-1 .5M108.1 278.3v.2M108.5 275.7a.94 .94 0 0 0-1 .6M108.5 275.7l-.4 2.6M108.5 275.5l.2-.2a1.42 1.42 0 0 0-2.2 1.1 1.92 1.92 0 0 1-2 1.9l-1.2 .2 .1 .2 .5 .2M108.5 275.5a.89 .89 0 0 0-1 .9 2.56 2.56 0 0 1-2.5 2.3l-1.1 .2M108.5 275.5v.2M108.8 275.4l-.5 3-.2 .1M154.6 275.3l.1 .8"/>
<path d="M154.6 275.3l.2 .8M154.7 276h-1.2M154.8 277.1l1.1 4.9M154.8 277.1l-1.3 .1M154.9 275l-.3 .3M154.9 275l.3 1.1M155 276.7l-.2 .4M155 276.7l1.2 5.3M155 276.7l-1.5 .1M155 274.9v.1M155 274.7h.3v.1M155 274.9l-1.5 .1"/>
<path d="M155.1 274.8l-.1-.1v.2M155.1 274.8v.2h-.2M155.1 274.8h.2M155.2 276.1l-1.7 .1M155.2 276.1l-1.7 .2M155.2 276.3l-.2 .4M155.2 276.3l1.3 5.7M155.2 276.3l-1.7 .2M155.3 274.8l2.1 8.6M183.9 267.1l.6 2.9 .2 .2M184.2 267.3v.2M184.2 267.5l.5 2.5"/>
<path d="M184.7 270v.2M187.6 266.1l-.7 .3a3.5 3.5 0 0 1-2.5 .4l-.5 .2v.1l.3 .2M187.7 265.4l-.2 .2 .5 2.2 .5 .1 .1-.2M187.7 265.4l2 .1M187.7 266.6a6.4 6.4 0 0 1-3.5 .7M187.7 266.8a6.3 6.3 0 0 1-3.5 .7M188.3 266.3a.38 .38 0 0 1-.1-.5 .38 .38 0 0 1 .6 0l.3 .2-.1 .4M188.3 266.3l.3 1.4M188.5 264.3l-1 1.1M188.5 264.3l-.8 1.1M188.5 264.3l.9 .1M188.8 265.7l-.5 .6"/>
<path d="M189 266.4l.3 1.5 .8 .3M189 266.3v.1M189.1 267.1l-.5 .7M189.1 267l-.5 .7M189.7 265.5l.3 1.5M189.8 267a1.53 1.53 0 0 0 1.7 .6M189.8 267l.9 4.4 .5 .3 1.1 .1M189.8 267h.2M190.1 268.7l-1.8 .6a5.9 5.9 0 0 1-3.6 .7M190.2 268.9l-1.9 .7a6.2 6.2 0 0 1-3.6 .6M191.1 271.6l15.1 78.2M191.1 271.7l15.1 78.1"/>
<path d="M191.5 267.6l.8 4.2M193 271.7l15.1 78.2M193.1 268.3l.5 2.5M193.2 271.7l15.1 78.1-.2 .1M193.2 265.4l.7 .2 .1 .1-.3 .2M193.3 265.8l1.6 .6a.44 .44 0 0 1 .6 .4l-.6 .4-.6 .1M193.9 270.8h-.3M194 265.6l-.1 .4M194 265.8l.9 .2a5 5 0 0 1 2.3 .9v.1a3.9 3.9 0 0 1-3.3 1.3l-.5-.1M194.1 271.6l14.9 77.2M194.2 271.6l14.9 77-.1 .2M194.3 267.3l-2.8 .3"/>
<path d="M194.3 267.3l.2 .8M194.3 266.7h.6a.35 .35 0 0 1-.2 .3 .35 .35 0 0 1-.4-.2zM194.5 268.1l-1.4 .2 .5 2.5M195 270.8l.1 .7M195.1 271.5l-2.8 .3M195.5 266.6l.2 .9-.2 .3-.4 .3h-.6M196.2 270.6l.1 .4-.2 .2-.4 .2-.6 .1M197.2 267l.5 2.5M197.7 269.5a1 1 0 0 1-1 .9 3.7 3.7 0 0 1-3.1 .2l-.1-.1M98.7 281.6l.7 .3h.5M100 281.9h-.1M100.2 281.9l-12.8 79.2 .2 .1"/>
<path d="M100.4 281.9l-12.8 79.3M101.6 281.9l-12.9 80.1M101.9 281.8l-13 80.4M102.6 281.8l-2.7 .1M102.6 281.7v.1M102.9 281.7l.5 .2M102.9 281.7l-.3 .1M103.4 281.9l-12.9 79.9zM103.4 281.7v.2M113.6 292.7a2.73 2.73 0 0 0 2.7 2.5 3.4 3.4 0 0 0 3.6-1.7l.2-.6M114.7 289.3l-1.1 2.9a2.27 2.27 0 0 0 2 2.8 3.5 3.5 0 0 0 4.3-1.5l.2-.7-1-3.4M114.7 289.3a1.81 1.81 0 0 0 2 2 2.04 2.04 0 0 0 2.5-1.8l-.1-.1"/>
<path d="M115.3 288.6a1.35 1.35 0 0 0-.3 1.5 1.35 1.35 0 0 0 1.3 .8 1.94 1.94 0 0 0 2.6-1.4l-.3-.8M115.3 288.5l-.6 .8M115.8 290.4h.3M117.9 290.2a2.39 2.39 0 0 0-1.8 .2M118.3 290.2h-.4M118.6 288.6l.4 .4M119 289.1l.1 .3M131.4 297.2l.3 .4M131.4 297.2l.1 .1M131.5 297.3l.2 .4h.4M132 296.1a1.23 1.23 0 0 0-.6 1.1M132 296.1l.2 .1"/>
<path d="M132.2 296.2a1.23 1.23 0 0 0-.7 1.1M132.5 296.1l.1 .1M132.5 296.1l-.3 .1M132.5 296.1v.7M132.6 296.2l.4 .2M132.6 296.2v.7M133 296.4v.8M133.6 298.9l.3 .4M133.6 298.9l.2 .1M134.1 298l-1.8-1.4a.54 .54 0 0 0-.6 .2 .54 .54 0 0 0 0 .6l1.9 1.5M134.2 296.9v.1M134.2 295.9v1"/>
<path d="M134.2 295.9l-1.2 .5M134.2 295.9l1.4 1.1M134.2 296.9l.6 .4M134.2 296.9l-1 .4M134.2 295.4v.5M134.2 297l.6 .3M134.2 297l-.9 .4M134.2 295.4l1.8 1.4M134.2 295.4l-1.6 .8M134.3 297.8a1.31 1.31 0 0 0-.7 1.1M134.3 297.8l.2 .1M134.4 297.5l.1 .1"/>
<path d="M134.4 297.5v.3M134.5 297.9a1.23 1.23 0 0 0-.7 1.1M134.5 297.6l.1 .1-.3 .1M134.5 297.6v.2M134.5 295.3l1.9 1.3M134.5 295.3l1.8 1.4M136 296.8l-1.6 .7M136 296.8l-1.5 .8M136.4 296.6l-.1 .1M142.6 292.3l-7.3 3.5M142.6 292.3l1.1 .8M142.6 291.9v.4"/>
<path d="M142.6 291.9l-7.7 3.6M142.6 291.9l1.4 1.1M142.6 291.4v.5M142.6 291.4l1.9 1.4M142.6 291.4l-8.1 3.9M142.9 291.3l1.9 1.3M142.9 291.3l1.9 1.4M144.5 292.8l-8.1 3.8M144.5 292.8l-8.2 3.9M144.5 290.2l.4-.1 .3 .2M144.5 290.2l.2 .1M144.5 290.2l-12.5 5.9"/>
<path d="M144.5 290.6l.2 .3M144.5 290.6l-1.6 .7M144.6 290.7l.3-.2h.3l1.8 1.3M144.7 290.3a.43 .43 0 0 1 .4 0 .43 .43 0 0 1 .3 .4M144.7 290.3l-.3 .2 .1 .1M144.7 290.9l-1.4 .6M144.7 290.9v1M144.7 291.9l-.4 .3M144.7 291.4l1 .8M144.7 291.9l-.5 .2M144.9 291.6l-.2 .1M146.3 291.9l-1.5 .8"/>
<path d="M146.8 291.9l.4-.1 .3 .2M146.8 291.9l.2 .1M146.8 291.9l-.3 .1-.2-.1M147 292a.55 .55 0 0 1 .7 .3 .55 .55 0 0 1-.2 .7l-.5 .4-12.5 5.9a.44 .44 0 0 1-.5 .1 .44 .44 0 0 1-.2-.4M147 292l-12.5 5.9M148.1 295.4l.1 .2 1.2 .9M148.1 293.3l1.2 .9M148.1 295.4l1.2 .9M148.1 293.3v2.1M148.3 293.2l1.3 1M148.3 293.2l-.2 .1M148.3 293.2l1.2 1"/>
<path d="M149 293l1.2 1M149 293v.7M149.1 292.9l-.1 .1M149.1 292.9l1.2 .9M149.3 294.2v2.1M149.5 294.2h.1M149.5 294.2h-.2M149.5 292.4v.2M149.6 294.2v1.5a.34 .34 0 0 0 .1 .5l.4-.2 .2-.3-.1-.3M149.6 295l.6 .4M150.1 283.1a1.02 1.02 0 0 0 .5 1.7 2.52 2.52 0 0 0 3.1-.7 .88 .88 0 0 0-.2-1M150.1 283.2a1.06 1.06 0 0 0 1.2 1.4 1.9 1.9 0 0 0 2.3-1l-.1-.4"/>
<path d="M150.2 294v1.4M150.3 290.3v1.1M150.3 290.3v.1M150.3 293.8l-.1 .2M150.3 290.4v.2M150.3 290.6v.8M150.4 291.8a2.37 2.37 0 0 1 3.1 .4v.2a1.76 1.76 0 0 1-2.2 1l-.3-.1a.89 .89 0 0 1-.8-1.3zM150.4 291l.1 .3a2.02 2.02 0 0 0-1.1 1.5l-.3 .1M150.4 291v.4M150.6 296.1l-.9 .4a.25 .25 0 0 1-.3 0 .25 .25 0 0 1-.1-.2M150.6 293.7v2.4M150.6 293.7l-.3 .1"/>
<path d="M151 293.6l-.4 .1M151 296.1h-.4M151 293.6v2.5M152.3 290.2v.2M152.3 290.4v.4M152.3 290.2l-2 .2M152.3 290.4l-2 .2M152.3 290.2v-.1l-2 .2M152.4 290.8h.1M152.4 290.8l.1 .3a2.52 2.52 0 0 1 1.7 1.3l.4 .1M152.4 290.8l-2 .2M153.2 293.4a3.2 3.2 0 0 1-2.2 .2"/>
<path d="M153.2 295.9l1.3 .2h.4l.1-.2M153.2 295.9a3.9 3.9 0 0 1-2.2 .2M153.2 293.4v2.5M153.2 293.4l.6 .1M153.3 284.7l.2 .6 .1-.3M153.5 284.3a1.92 1.92 0 0 1-2.8 .8l-.6-.6M153.5 281l.3 1.1M153.5 281.9l.1 .3M153.5 280.2l.5 1.9M153.5 284.4l.1 .6M153.6 282.4l.2 .2 .3 .9M153.6 282.4l.3 1.1"/>
<path d="M153.8 283.5h.1M153.8 284.9l-.1-.8 3.5-.2v.9l-3.4 .3M153.8 284.9v.4h-.3M153.8 293.5l.2 .2M153.8 284.9l-.2 .1M153.9 283.5h.2M153.9 283.5v.6M154 293.7v1.4M154.1 283.5v.6M154.6 292.5l.1 .1M154.6 292.5l-.8 1M154.6 294.5v-.3l-.6 .9"/>
<path d="M154.7 292.6l-.7 1.1M154.7 292.6v1.1M154.7 293.7l-.1 .1 .1 1.7a.46 .46 0 0 1-.5 .4 .46 .46 0 0 1-.4-.6l.2-.2M154.7 293.7l.3 .1M155 293.8v2.1M155.5 292.7l-.8 1.1M155.5 292.7l-.8 1M155.5 292.7l.3 .1M155.8 294.8l-.9 1.2M155.8 292.8l-.8 1M155.8 292.8v2M155.8 294.8l-.8 1.1"/>
<path d="M156.4 282.5l.1 1.4-.1-.3-2.3 .2M156.4 282.5l.2 .9M156.4 282.5l-2.5 .2M156.4 283.7l-2.3 .2M156.5 282l-2.9 .2M156.6 283.4v.5M156.6 282.2l-.2 .3M156.6 282.2l.2 1.1M156.6 282.2l-3 .2M156.8 283.3l-.2 .1M156.8 283.3h.3M156.8 283.3v.6"/>
<path d="M157.1 283.3v.5M157.1 283.3l.1 .1M157.2 283.4l.1 1.3M157.2 283.4h.2M157.3 284.7l-.1 .4-.1-.3M157.4 283.4l.1 1.2M157.5 284.6v.4l-.3 .1M157.5 284.6l-.2 .1M157.8 291.9l1.1-1.5a.51 .51 0 0 1 .6 0 .51 .51 0 0 1 .2 .6l-.7 .9M158.1 292a.65 .65 0 0 0-.8 .4 .65 .65 0 0 0 .3 .8l.5 .3 14.5 3.8a.65 .65 0 0 0 .9-.5M158.1 292l14.5 3.9M158.2 291.9l-.6 .1-.2 .3"/>
<path d="M158.2 291.9l-.1 .1M158.6 291.9l1.8 .4M158.6 291.9l1.9 .5M158.6 291.9v.1l-.4-.1M159.4 291.4l.3 .2M159.6 290.1a.58 .58 0 0 0-.9 .5M159.6 290.1h.3l-.1 .2M159.6 289.9h-.4l-.4 .3M159.6 289.9v.2M159.6 289.9l14.6 3.9M159.7 291.8l.9 .2M159.8 290.4l-.1 1.3"/>
<path d="M159.8 290.3l.1 .4M159.8 290.3l1.8 .5M159.9 291.7h-.2M159.9 291.7l.8 .2M159.9 290.7v1M159.9 290.7l1.4 .4M160.4 292.3l.1 .1M160.8 292.5l9.4 2.4M160.8 292.5l9.5 2.5M161.6 290.8l-.2 .1-1 1.4M161.6 290.8l-1.1 1.6M161.8 291.1l.2 .3"/>
<path d="M161.8 291.1l-1 1.4M162 291.4l.2 .3M162 291.4l-.8 1.1M162.2 291.7l8.6 2.2M162.2 291.7l-.6 .9M162.3 291.3l-.1 .4M162.3 291.3l-.3 .1M162.3 291.3l8.6 2.3M162.5 291h-.3l-.4 .1M162.5 291l-.2 .3M162.5 291l8.5 2.2M170.2 294.9l.1 .1"/>
<path d="M170.7 295.1l1.9 .4M170.7 295.1l1.8 .5M170.8 293.9h.1M170.8 293.9l-.7 1M170.9 293.6l-.1 .3M170.9 293.6l.2 .1M171 293.2l.2 .2 .1 .2M171 293.2l-.1 .4M171.1 293.7l-.9 1.2M171.3 293.6l-.2 .1M171.3 293.6l-1 1.4M171.8 293.5l.1 .4"/>
<path d="M171.8 293.5l1.9 .5M171.8 293.5l-1.1 1.6M171.9 295l1.3 .3M171.9 294.9l-.2 .4M171.9 294.9l-.3 .4M171.9 294.9l1.4 .4M171.9 293.9v1M171.9 293.9l1.7 .4M171.9 293.9l-.9 1.2M172.5 295.6l.1-.1v.3M172.5 295.6l-.1 .1 .4 .1M172.6 295.9a1.08 1.08 0 0 1 .9 .9"/>
<path d="M172.8 295.8a.99 .99 0 0 1 .7 .9M172.8 295.8l-.2 .1M172.9 295.8l1-1.4a.51 .51 0 0 1 .6 0 .51 .51 0 0 1 .2 .6l-1.2 1.6M173.5 296.7l-.1 .4M173.5 296.7v.1M173.6 294.3l-.1 .6M173.7 294l-.1 .3M173.7 293.8l.4 .1M173.7 293.8v.2M173.7 293.8v.9M174.1 293.9a.99 .99 0 0 1 .8 .9M174.2 293.8a.99 .99 0 0 1 .8 .9"/>
<path d="M174.2 293.8l-.1 .1M174.9 294.8l-.2 .4-.3 .2M175 294.7l-.2 .5M175 294.7l-.1 .1M206 348.7l-.5 .5-.1 .4M206.2 349.8a2.14 2.14 0 0 0 1.9 .1M209 348.8l-.5 .3-.3 .4M209 348.1l.5 .3 .3 .4M209 348.2a.79 .79 0 0 1 .6 .8 .79 .79 0 0 1-.6 .8 3.1 3.1 0 0 1-3.2 .1 .75 .75 0 0 1 .2-1.1M209.8 348.8l1.7 3.5a1.53 1.53 0 0 1-1.1 1.8 5.2 5.2 0 0 1-4.7 .3 .93 .93 0 0 1-.5-.9l.2-3.9M209.8 348.8h.1a1.25 1.25 0 0 1-1 1.3 3.2 3.2 0 0 1-3.3 0l-.2-.5M211.6 352.5a2.13 2.13 0 0 1-1.9 2.1 4.2 4.2 0 0 1-4.3-.4l-.2-.5"/>
<path d="M85.1 364.9a2.59 2.59 0 0 0 2.5 2.1 4.5 4.5 0 0 0 3.6-.4l.3-.6M86.7 361.1a1.51 1.51 0 0 0 1.5 1.4 3 3 0 0 0 2.9-.3l.1-.4 .3 4a1.42 1.42 0 0 1-1.4 1.2 5.4 5.4 0 0 1-4.8-1.4l-.2-.8zM87.5 360.6l-.4 .2a.78 .78 0 0 0 .6 1.2 3.2 3.2 0 0 0 3.1 0 .6 .6 0 0 0-.1-.9M87.5 360.5l-.4 .1-.4 .5M87.6 361.2a1.28 1.28 0 0 1 1.1 .8M88.7 362l.2 .2M90.5 361.8a1.56 1.56 0 0 1-1.6 .4M90.7 361l.4 .5 .1 .3"/>
</g>
<text font-size="4.9" x="175.9" y="380.4">1:4</text>
<g font-size="4.7">
<text x="177.8" y="43.9">16</text>
<text x="90.1" y="62.4">17</text>
<text x="216.6" y="73.4">15</text>
<text x="216.6" y="88.1">19</text>
<text x="216.6" y="102.9">14</text>
<text x="216.6" y="117.7">13</text>
<text x="130.2" y="139.7">18</text>
<text x="216.5" y="147">12</text>
<text x="217.8" y="170.8">9</text>
<text x="217.9" y="185.8">8</text>
<text x="94.2" y="219.8">3</text>
<text x="216.5" y="219.7">10</text>
<text x="65.8" y="244.3">6</text>
<text x="217.8" y="260.5">4</text>
<text x="73.8" y="295.3">5</text>
<text x="216.6" y="295.4">11</text>
<text x="217.9" y="310.2">2</text>
<text x="217.9" y="325">7</text>
<text x="122" y="361.6">1</text>
<text x="250.2" y="395.9">Tripé</text>
</g>
<text font-size="4.1" x="14.9" y="414.2">SOLIDWORKS Educational Product. For Instructional Use Only.</text>
<g font-size="3.5">
<text x="223.1" y="408.2">A3</text>
<text x="255.2" y="408.2">1</text>
</g>
<text font-size="3.2" x="224.8" y="375.9">Desenho e Modelação Geométrica</text>
<text font-size="2.8" x="230.3" y="408.2">TPD-00</text>
<g font-size="2.7">
<text x="223.2" y="383.2">Nome: Luís Lopes</text>
<text x="257" y="383.2">n.º 99791</text>
<text x="223.2" y="387">Curso: LEE</text>
<text x="252.6" y="387">Turno: L04</text>
</g>
<text font-size="2" x="210.5" y="377.3">02/07/2021</text>
<g font-size="1.8">
<text x="176.4" y="373.5">Escala</text>
<text x="187.5" y="377.3">Desenhou</text>
<text x="200" y="373.4">Rúbrica</text>
<text x="213" y="373.4">Data</text>
<text x="187.7" y="381.1">Verificou</text>
<text x="154.6" y="384.8">Material:</text>
<text x="187.7" y="384.8">Projectou</text>
<text x="187.8" y="388.6">Fabricou</text>
<text x="154.6" y="392.6">Tolerância Geral:</text>
<text x="187.8" y="395.9">Notas:</text>
<text x="154.6" y="402.3">Acabamentos:</text>
<text x="223" y="404.4">Folha</text>
<text x="230.4" y="404.4">Desenho n.º</text>
<text x="253.7" y="404.4">Folha</text>
<text x="261.6" y="404.4">Peso:</text>
<text x="268.9" y="404.4">Revisto:</text>
</g>
</svg>
